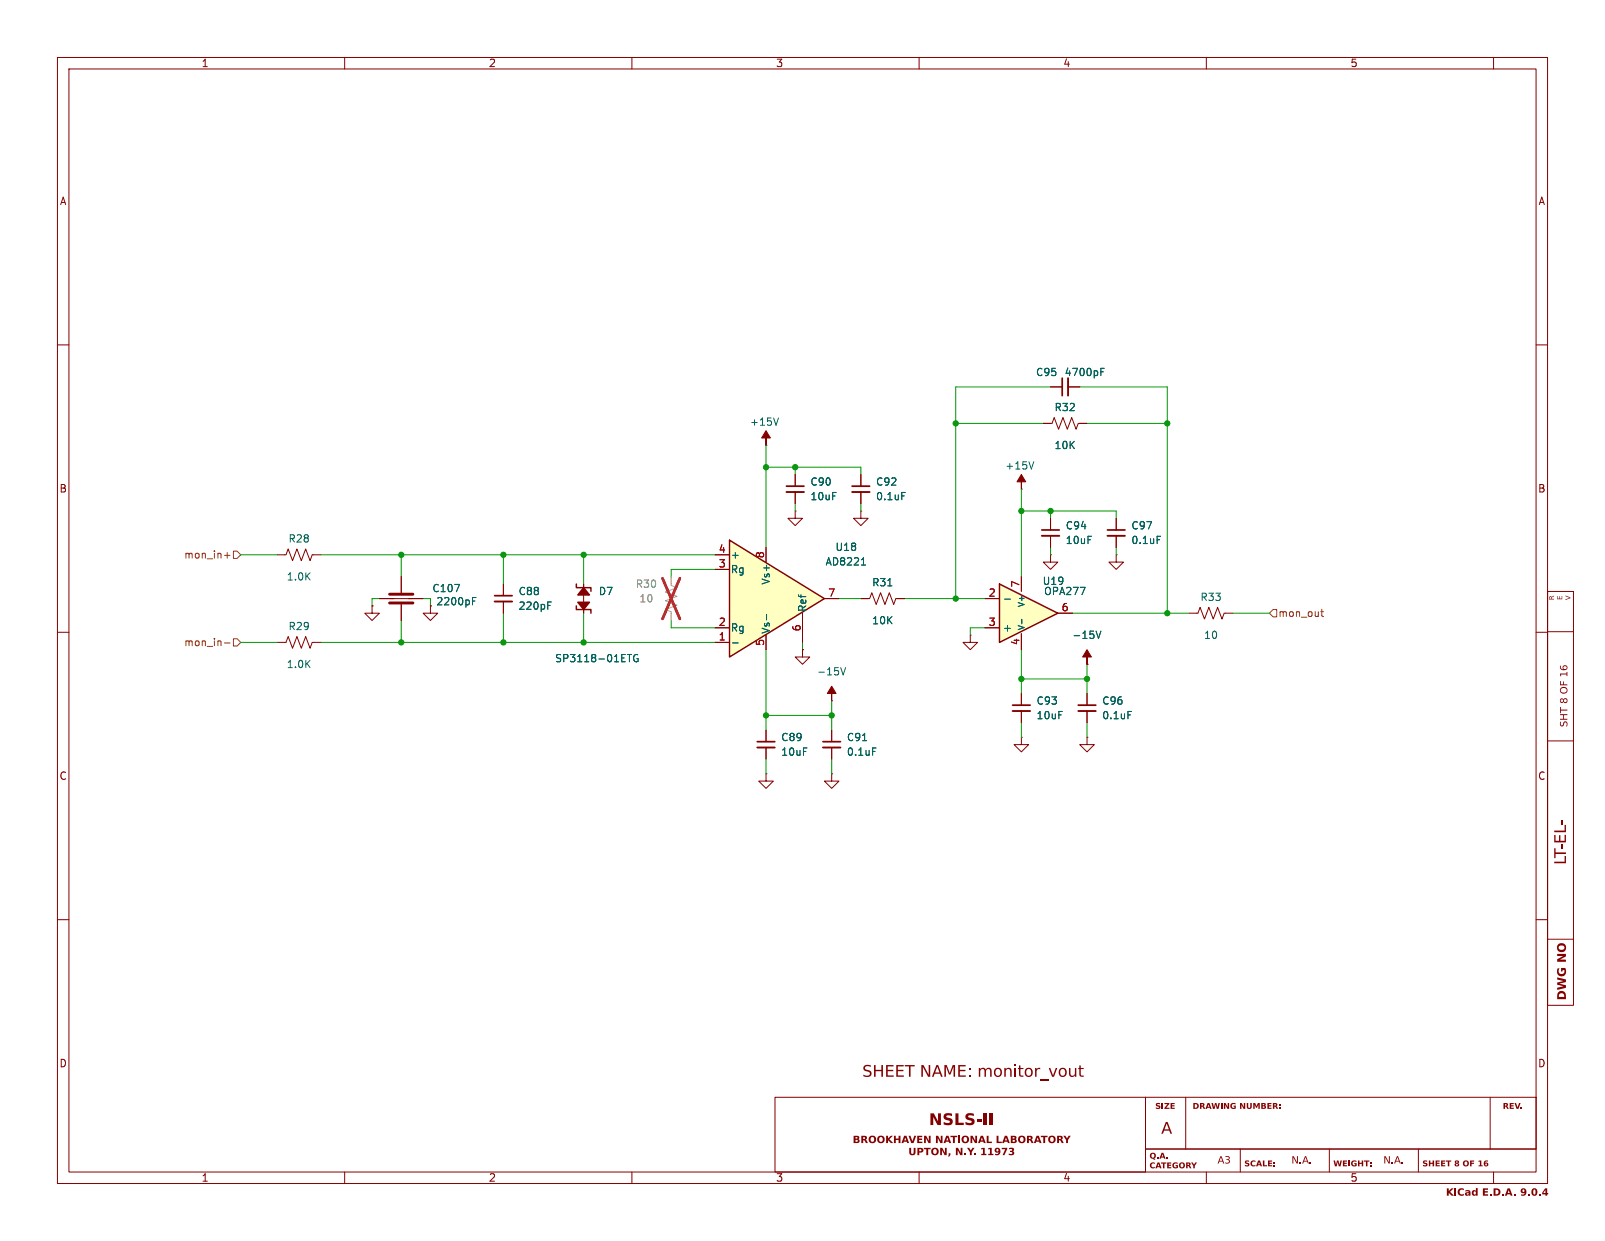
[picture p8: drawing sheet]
<svg xmlns="http://www.w3.org/2000/svg" width="279mm" height="216mm" viewBox="0 0 279 216" stroke-linecap="round" stroke-linejoin="round" font-family="sans-serif">
<g fill="none" stroke="#840000" stroke-width=".17">
<path d="M10 10h259.4v195.9h-259.4zM12 12h255.4v191.9h-255.4zM60 10v2M110 10v2M160 10v2M210 10v2M260 10v2M10 60h2M267.4 60h2M10 110h2M267.4 110h2M269.4 102.9h4.5v72h-4.5z"/>
<path d="M269.4 109.9h4.5M269.4 128.9h4.5M10 160h2M267.4 160h2M269.4 163.4h4.5M199.4 199.9h68M206.4 190.9v9M215.9 199.9v4M231.4 199.9v4M246.9 199.9v4M259.4 190.9v9M60 203.9v2"/>
<path d="M110 203.9v2M160 203.9v2M210 203.9v2M260 203.9v2"/>
</g>
<g fill="#840000">
<path d="M271.3 172.6a.8 .8 0 0 1 1-.1 .8 .8 0 0 1 .3 .9v.4h-1.5v-.5h.3v.1h.9a.48 .48 0 0 0-.4-.6 .48 .48 0 0 0-.5 .5h-.3z"/>
<path d="M271.1 170l1.5 .4v.5l-1.2 .2 1.2 .3v.5l-1.5 .3v-.4l1.1-.2-1.1-.3v-.4l1.1-.2-1.1-.3z"/>
<path d="M271.2 168.5h.3a.55 .55 0 0 0 0 .9 .55 .55 0 0 0 .8-.4v-.2h-.3v.2h-.3v-.6h.8a.87 .87 0 0 1 0 1.2 .87 .87 0 0 1-1.2 0 1.12 1.12 0 0 1-.1-1.1z"/>
<path d="M271.1 166h1.5v.4l-1 .5h1v.4h-1.5v-.4l1-.6h-1z"/>
<path d="M271.3 164.3a.81 .81 0 0 1 1.2 .1 .81 .81 0 0 1-.4 1.2 .81 .81 0 0 1-1.1-.7h.3a.47 .47 0 0 0 .6 .4 .47 .47 0 0 0 .3-.7l-.2-.1a.47 .47 0 0 0-.7 .4h-.3z"/>
<path d="M270.6 149.9h1.8v-1h.2v1.3h-2z"/>
<path d="M270.6 147.6h.2v.7h1.8v.3h-1.8v.7h-.2z"/>
<path d="M271.7 147h.2v.7h-.2z"/>
<path d="M270.6 145.3h.2v1h.6v-1h.2v1h.8v-1.1h.2v1.4h-2z"/>
<path d="M270.6 144.5h1.8v-1h.2v1.3h-2z"/>
<path d="M271.7 142.7h.2v.7h-.2z"/>
<path d="M271.6 125.6h.2l-.1 .2a.24 .24 0 0 0 .2 .4 .24 .24 0 0 0 .2-.3 .42 .42 0 0 1 .6-.4 .42 .42 0 0 1 .2 .7l-.1 .2h-.2l.1-.2a.3 .3 0 0 0 0-.4 .3 .3 0 0 0-.4-.1 .3 .3 0 0 0-.1 .4 .39 .39 0 0 1-.5 .2 .39 .39 0 0 1-.1-.5z"/>
<path d="M271.6 124.2h1.2v.2h-.6v.6h.6v.2h-1.2v-.2h.5v-.6h-.5z"/>
<path d="M271.6 123h.1v.5h1.1v.1h-1.1v.5h-.1z"/>
<path d="M271.6 121.6l.4-.1 .2 .2a.37 .37 0 0 1 .5-.1 .37 .37 0 0 1 0 .6 .37 .37 0 0 1-.5-.1l-.2 .2h-.2l-.2-.2v-.2l.3 .2 .3-.2a.25 .25 0 0 0 .4 .2 .25 .25 0 0 0 .1-.4 .25 .25 0 0 0-.4 .1l-.2 .1-.2-.2-.3 .2z"/>
<path d="M271.7 119.7a.66 .66 0 0 1 1 0 .66 .66 0 0 1-.1 1 .66 .66 0 0 1-1-.3v-.3h.1a.48 .48 0 0 0 .7 .4 .48 .48 0 0 0 .1-.8h-.2a.49 .49 0 0 0-.6 .4h-.1v-.1z"/>
<path d="M271.6 118.5h.1v.6h.4v-.5h.1v.5h.6v.1h-1.2z"/>
<path d="M271.6 117.2h1.1v-.3h.1v.7h-.1v-.3h-1l.1 .4h-.2z"/>
<path d="M271.6 115.8h.2l-.1 .3a.39 .39 0 0 0 .5 .3l-.2-.2h.1a.3 .3 0 0 0 .5 .2 .3 .3 0 0 0 0-.5 .3 .3 0 0 0-.5 .2l-.1 .1a.45 .45 0 0 1 .5-.5 .45 .45 0 0 1 .4 .5 .45 .45 0 0 1-.6 .4l-.6-.2z"/>
<path d="M269.7 103.8l.3-.1 .1 .2 .4-.3-.3 .5v.1h.3v.1h-.8v-.3l.1 .2h.3l-.1-.3-.3 .1z"/>
<path d="M271.1 103.7h.1v.4h.2v-.4h.1v.4h.4v-.4h.1v.6h-.9z"/>
<path d="M272.5 103.6l.9 .3v.2l-.9 .3v-.1l.7-.3-.7-.3z"/>
<path d="M214.3 192l.6-.1 .2 .1v.2a.36 .36 0 0 0-.6 0 .36 .36 0 0 0 .4 .5l-.2-.4h.4v.5a.58 .58 0 0 1-.8 0 .58 .58 0 0 1 0-.8z"/>
<path d="M222.7 192.1h.2v.3h-.2z"/>
<path d="M222.7 192.6h.2v.3h-.2z"/>
<path d="M200.3 200.7a.54 .54 0 0 1 .8 0 .54 .54 0 0 1-.2 .9l.2 .2h-.2l-.6-.3-.1-.4h.2a.3 .3 0 0 0 .5 .3 .3 .3 0 0 0 0-.5l-.3-.2-.2 .4h-.2z"/>
<path d="M201.4 201.3h.3v.3h-.3z"/>
<path d="M202.2 200.6h.3l.4 1h-.3v-.2h-.4l-.1 .2h-.3l.2-.4h.5l-.1-.4-.2 .4h-.2z"/>
<path d="M203.1 201.3h.2v.3h-.2z"/>
<path d="M200.3 202.4l.2-.1a.37 .37 0 0 1 .5 .2 .35 .35 0 0 0-.5 0 .35 .35 0 0 0 0 .5 .35 .35 0 0 0 .5 0 .37 .37 0 0 1-.6 .2l-.2-.4z"/>
<path d="M201.5 202.2h.3l.4 1.1h-.3v-.2h-.4l-.1 .2h-.3l.2-.4h.5l-.1-.4-.2 .4h-.2z"/>
<path d="M202.1 202.2h.9v.2h-.3v.9h-.3v-.9h-.3z"/>
<path d="M203.2 202.2h.7v.2h-.5v.2h.5v.2h-.5v.3h.5v.2h-.7z"/>
<path d="M204.2 202.4l.6-.2 .2 .1v.2a.36 .36 0 0 0-.6 .1 .36 .36 0 0 0 .4 .5l-.2-.4h.5v.5a.58 .58 0 0 1-.8 0 .58 .58 0 0 1-.1-.8z"/>
<path d="M205.4 202.4a.54 .54 0 0 1 .8 0 .54 .54 0 0 1-.3 .8 .54 .54 0 0 1-.7-.5h.3a.3 .3 0 0 0 .4 .4 .3 .3 0 0 0 .1-.6l-.3-.1-.2 .3h-.3z"/>
<path d="M206.5 202.2l.7 .1v.3l-.1 .2 .3 .5h-.3l-.3-.4-.1 .4h-.2v-.6h.4l.1-.1-.3-.2v.3h-.2z"/>
<path d="M207.3 202.2h.3l.3 .4 .2-.4h.3l-.4 .6v.5h-.3v-.5z"/>
<path d="M238.5 202.1h.2v.3h-.2z"/>
<path d="M238.5 202.6h.2v.3h-.2z"/>
<path d="M263.5 207.7h.3v.3h-.3z"/>
<path d="M269 206.7h.3v.8h.2l-.2 .5h-.3v-.2h-.5v-.3h.5v-.5l-.3 .5h-.2z"/>
<path d="M186.1 185.8h.2v.9a.39 .39 0 0 0 .5 .4 .39 .39 0 0 0 .3-.4v-.9h.3v1.5h-.3v-.2a.56 .56 0 0 1-.6 .2 .56 .56 0 0 1-.4-.6z"/>
<path d="M187.9 185.4h.2v.4h.6v.2h-.6l.1 1 .5 .1v.2a.52 .52 0 0 1-.8-.5v-.8h-.2v-.2h.2z"/>
</g>
<path d="M134.9 190.9h64.5v13h-64.5zM199.4 190.9h68v9h-68zM199.4 199.9v4" fill="none" stroke="#840000" stroke-width=".17"/>
<g fill="#840000">
<path d="M148.6 197.6h.5a.34 .34 0 0 1 .5 .1 .34 .34 0 0 1-.2 .5l.2 .2a.39 .39 0 0 1-.1 .4 .39 .39 0 0 1-.4 .1h-.5v-.3h.6l.1-.1-.1-.2h-.3v.3h-.3v-.5h.6l.1-.1-.4-.2v.3h-.3z"/>
<path d="M149.9 197.6h.5a.36 .36 0 0 1 .5 .2 .36 .36 0 0 1-.2 .5l.4 .6h-.4l-.3-.5h-.1v.5h-.4v-.7l.6-.1 .1-.1-.1-.2h-.2v.4h-.4z"/>
<path d="M151.4 197.7a.67 .67 0 0 1 1 .1 .67 .67 0 0 1-.3 1 .67 .67 0 0 1-.9-.6h.3a.36 .36 0 0 0 .5 .4 .36 .36 0 0 0 .2-.6l-.2-.2h-.2l-.3 .4h-.3z"/>
<path d="M152.9 197.7a.67 .67 0 0 1 1 .1 .67 .67 0 0 1-.3 1 .67 .67 0 0 1-.9-.6h.3a.36 .36 0 0 0 .5 .4 .36 .36 0 0 0 .1-.6l-.1-.2h-.2l-.3 .4h-.3z"/>
<path d="M154.3 197.6h.3v.5l.5-.5h.3l-.6 .6 .7 .7h-.4l-.5-.5v.5h-.3z"/>
<path d="M155.6 197.6h.3v.5h.5v-.5h.4v1.3h-.4v-.6h-.5v.6h-.3z"/>
<path d="M157.4 197.6h.4l.5 1.3h-.4v-.3h-.6v.3h-.4l.2-.5h.7l-.2-.5-.2 .5h-.3z"/>
<path d="M158.2 197.6h.3l.3 .9 .4-.9h.3l-.5 1.3h-.4z"/>
<path d="M159.7 197.6h.9v.2h-.6v.3h.5v.2h-.5v.3h.6v.3h-.9z"/>
<path d="M160.9 197.6h.3l.5 .9v-.9h.3v1.3h-.4l-.4-.9v.9h-.3z"/>
<path d="M162.9 197.6h.4l.5 .9v-.9h.3v1.3h-.4l-.5-.9v.9h-.3z"/>
<path d="M164.7 197.6h.4l.5 1.3h-.3l-.1-.3h-.5l-.1 .3h-.4l.2-.5h.7l-.2-.5-.2 .5h-.3z"/>
<path d="M165.5 197.6h1.1v.2h-.4v1.1h-.3v-1.1h-.4z"/>
<path d="M166.8 197.6h.3v1.3h-.3z"/>
<path d="M167.6 197.7a.67 .67 0 0 1 1 .1 .67 .67 0 0 1-.3 1 .67 .67 0 0 1-.9-.6h.3a.36 .36 0 0 0 .5 .4 .36 .36 0 0 0 .1-.6l-.1-.2h-.2l-.3 .4h-.3z"/>
<path d="M168.9 197.6h.4l.5 .9v-.9h.3v1.3h-.4l-.4-.9v.9h-.4z"/>
<path d="M170.7 197.6h.4l.5 1.3h-.3l-.1-.3h-.5l-.1 .3h-.3l.1-.5h.7l-.2-.5-.1 .5h-.4z"/>
<path d="M171.8 197.6h.3v1h.6v.3h-.9z"/>
<path d="M173.5 197.6h.3v1h.6v.3h-.9z"/>
<path d="M174.9 197.6h.4l.5 1.3h-.3l-.1-.3h-.5l-.1 .3h-.3l.1-.5h.7l-.2-.5-.2 .5h-.3z"/>
<path d="M176 197.6h.5a.34 .34 0 0 1 .4 .1 .34 .34 0 0 1-.1 .5l.2 .2a.39 .39 0 0 1-.1 .4 .39 .39 0 0 1-.4 .1h-.5v-.3h.5l.2-.1-.1-.2h-.3v.3h-.3v-.5h.5l.1-.1-.3-.2v.3h-.3z"/>
<path d="M177.4 197.7a.67 .67 0 0 1 1 .1 .67 .67 0 0 1-.3 1 .67 .67 0 0 1-.9-.6h.4a.36 .36 0 0 0 .4 .4 .36 .36 0 0 0 .2-.6l-.2-.2h-.2l-.2 .4h-.4z"/>
<path d="M178.8 197.6h.5a.36 .36 0 0 1 .4 .2 .36 .36 0 0 1-.2 .5l.4 .6h-.3l-.4-.5h-.1v.5h-.3v-.7l.5-.1 .1-.1v-.2h-.3v.4h-.3z"/>
<path d="M180.4 197.6h.4l.5 1.3h-.3l-.1-.3h-.5l-.1 .3h-.3l.1-.5h.7l-.2-.5-.1 .5h-.4z"/>
<path d="M181.2 197.6h1.2v.2h-.5v1.1h-.3v-1.1h-.4z"/>
<path d="M182.6 197.7a.67 .67 0 0 1 1.1 .1 .67 .67 0 0 1-.4 1 .67 .67 0 0 1-.8-.6h.3a.36 .36 0 0 0 .5 .4 .36 .36 0 0 0 .1-.6l-.1-.2h-.3l-.2 .4h-.3z"/>
<path d="M184 197.6h.5a.36 .36 0 0 1 .5 .2 .36 .36 0 0 1-.2 .5l.4 .6h-.4l-.4-.5v.5h-.4v-.7l.6-.1 .1-.1-.1-.2h-.2v.4h-.4z"/>
<path d="M185.1 197.6h.4l.2 .4 .3-.4h.4l-.5 .7v.6h-.3v-.6z"/>
<path d="M158.3 199.7h.3v.8a.23 .23 0 0 0 .2 .3 .23 .23 0 0 0 .2-.3v-.8h.4v.8a.55 .55 0 0 1-.6 .5 .55 .55 0 0 1-.5-.5z"/>
<path d="M159.7 199.7h.5a.46 .46 0 0 1 .5 .6 .46 .46 0 0 1-.7 .2v.5h-.3v-.7h.6l.1-.2-.1-.1-.3-.1v.4h-.3z"/>
<path d="M160.8 199.7h1.2v.2h-.4v1.1h-.3v-1.1h-.5z"/>
<path d="M162.3 199.8a.67 .67 0 0 1 1 .1 .67 .67 0 0 1-.3 1 .67 .67 0 0 1-.9-.6h.3a.36 .36 0 0 0 .5 .4 .36 .36 0 0 0 .2-.6l-.2-.2h-.2l-.3 .4h-.3z"/>
<path d="M163.7 199.7h.3l.5 .9v-.9h.3v1.3h-.4l-.4-.9v.9h-.3z"/>
<path d="M165.1 200.6h.4v.3l-.3 .3h-.1z"/>
<path d="M166.4 199.7h.4l.4 .9v-.9h.3v1.3h-.3l-.5-.9v.9h-.3z"/>
<path d="M167.9 200.6h.3v.4h-.3z"/>
<path d="M168.3 199.7h.4l.3 .4 .3-.4h.3l-.4 .7v.6h-.4v-.6z"/>
<path d="M169.5 200.6h.3v.4h-.3z"/>
<path d="M170.8 199.8l.6-.1v1h.3v.3h-.9v-.3h.3v-.8l-.3 .1z"/>
<path d="M172 199.8l.6-.1v1h.3v.3h-.9v-.3h.3v-.8l-.3 .1z"/>
<path d="M173.3 199.8a.63 .63 0 0 1 .9 .5 .63 .63 0 0 1-.7 .7l-.3-.1v-.2l.5 .1 .1-.3h-.2a.4 .4 0 0 1-.5-.4h.4a.18 .18 0 0 0 .2 .1 .18 .18 0 0 0 .1-.3 .18 .18 0 0 0-.3 .1l-.4 .1z"/>
<path d="M174.4 199.7h.9l-.5 1.3h-.3l.5-1.1h-.6z"/>
<path d="M175.7 199.7h.3a.33 .33 0 0 1 .5 .1 .33 .33 0 0 1-.2 .5 .41 .41 0 0 1 .2 .6 .41 .41 0 0 1-.6 .1l-.3-.1v-.2l.4 .1a.19 .19 0 0 0 .2-.2 .19 .19 0 0 0-.2-.2h-.2v-.2h.3l.1-.2-.2-.1-.3 .1z"/>
<path d="M172.3 193.7h.6v2h-.6z"/>
</g>
<path d="M184.9 65.8v3M136.9 84.6h3.1M148.3 84.6h3.1M86.1 103.6h3.1M131.8 129h3.1M143.3 129h3M176.3 122.7h3" fill="none" stroke="#840000" stroke-width=".3"/>
<path d="M185.9 65.8v3M136.9 85.6h3.1M148.3 85.6h3.1M86.1 104.6h3.1M131.8 130h3.1M143.3 130h3M176.3 123.7h3" fill="none" stroke="#840000" stroke-width=".33"/>
<g fill="none" stroke="#840000" stroke-width=".17">
<path d="M181.6 73.7h1.5l.4-1.1 .8 2.1 .7-2.1 .8 2.1 .8-2.1 .7 2.1 .4-1h1.5M182.9 67.3h2M185.9 67.3h2.1M138.4 88.9v1.3h1.3l-1.3 1.2-1.2-1.2h1.2M138.4 88.9h.1M138.4 82.6v2M138.4 85.6v2M149.9 88.9v1.3h1.2l-1.2 1.2-1.3-1.2h1.3M149.9 88.9h.1M149.9 82.6v2M149.9 85.6v2M177.8 85.1h.1"/>
<path d="M87.6 101.6v2M87.6 104.6v2.1M101.6 101.6v5.1M133.3 134.6v1.3h1.3l-1.3 1.3-1.2-1.3h1.2M133.3 134.6h.1M133.3 127v2M133.3 130v2.1M144.8 134.6v1.3h1.2l-1.2 1.3-1.3-1.3h1.3M144.8 134.6h.1M144.8 127v2M144.8 130v2.1M177.8 128.3v1.2h1.3l-1.3 1.3-1.3-1.3h1.3"/>
<path d="M177.8 128.3h.1M177.8 120.7v2M177.8 123.7v2M189.2 128.3v1.2h1.3l-1.3 1.3-1.2-1.3h1.2M189.2 128.3h.1"/>
</g>
<path d="M191.6 64.7h.5M191.6 64.1h.6M157 85.7h.6M180 80.3l-.5 1.3M95.4 105.3h.4M95.4 104.7h.6M109.2 113.9h.7M109.6 113.9v1.2M111 113.9a.59 .59 0 0 0-.7 .6 .59 .59 0 0 0 .7 .6l.1-.5h-.3M150.2 128.9h.7M151.9 130.1h.6" fill="none" stroke="#006464" stroke-width=".17"/>
<path d="M177.8 82.6l.8 1.2h-.8v1.3v-1.3h-.8z" fill="#840000" stroke="#840000" stroke-width=".17"/>
<path d="M116.8 100.3v1.6l1.1 .3-2.1 .8 2.1 .8-2.1 .7 2.1 .8-2.1 .7 1 .4v1.6" fill="none" stroke="#a1a1a1" stroke-width=".17"/>
<path d="M115.3 100.6l3.1 7.1M118.4 100.6l-3.1 7.1" fill="none" stroke="#e12e31" stroke-width=".46"/>
<g fill="#840000" stroke="#840000" stroke-width=".25">
<path d="M100.6 104.8h2l-1 1.2z"/>
<path d="M101.6 102.2l1 1.3h-2z"/>
</g>
<path d="M100.3 105.4v.6h2.6v.7M100.3 101.6v.6h2.6v.7" fill="none" stroke="#840000" stroke-width=".25"/>
<path d="M127 94l16.5 10.1-16.5 10.2z" fill="#ffffc2"/>
<path d="M127 94l16.5 10.1-16.5 10.2z" fill="none" stroke="#840000" stroke-width=".25"/>
<g fill="none" stroke="#840000" stroke-width=".17">
<path d="M133.3 77.5h.1M124.5 96.5h2.5M124.5 99.1h2.5M133.3 95.3v2.5M182.9 96.5v1.3h1.2l-1.2 1.3-1.3-1.3h1.3M182.9 96.5h.1M182.9 90.2v2M182.9 93.2v2.1M124.5 109.2h2.5M124.5 111.8h2.5M133.3 110.5v2.5M139.7 106.7v5.1"/>
<path d="M143.5 104.1h2.5"/>
</g>
<path d="M135.5 72.7l-.4 1.3M150 98.3h.7M150.2 97.2l.1-.2v1.3M127.5 111.9h1M133.4 106.9v.9" fill="none" stroke="#006464" stroke-width=".17"/>
<path d="M133.3 74.9l.8 1.3h-.8v1.3v-1.3h-.7z" fill="#840000" stroke="#840000" stroke-width=".17"/>
<path d="M181.4 92.2h3" fill="none" stroke="#840000" stroke-width=".3"/>
<path d="M181.4 93.2h3" fill="none" stroke="#840000" stroke-width=".33"/>
<path d="M174 101.6l10.1 5.1-10.1 5.1z" fill="#ffffc2"/>
<path d="M174 101.6l10.1 5.1-10.1 5.1z" fill="none" stroke="#840000" stroke-width=".25"/>
<g fill="none" stroke="#840000" stroke-width=".17">
<path d="M181.6 73.7h1.3M182.9 67.3h2M185.9 67.3h2.1M188 73.7h1.2M48.3 96.5h1.5l.4-1 .7 2 .8-2 .8 2 .7-2 .8 2 .4-1h1.5M124.5 96.5h2.5M124.5 99.1h2.5M133.3 95.3v2.5M138.4 82.6v2M138.4 85.6v2M149.9 82.6v2M149.9 85.6v2"/>
<path d="M182.9 90.2v2M182.9 93.2v2.1M194.3 96.5v1.3h1.3l-1.3 1.3-1.3-1.3h1.3M194.3 96.5h.1M194.3 90.2v2M194.3 93.2v2.1M48.3 111.8h1.5l.4-1.1 .7 2.1 .8-2.1 .8 2.1 .7-2.1 .8 2.1 .4-1h1.5M64.8 105.4v1.3h1.2l-1.2 1.3-1.3-1.3h1.3M64.8 105.4h.1M66 104.1h7.7M69.8 100.3v2.8M69.8 105.2v2.8"/>
<path d="M74.9 105.4v1.3h1.3l-1.3 1.3-1.2-1.3h1.2M74.9 105.4h.1M87.6 101.6v2M87.6 104.6v2.1M101.6 101.6v1.3M101.6 105.4v1.3M124.5 109.2h2.5M124.5 111.8h2.5M133.3 110.5v2.5M139.7 113v1.3h1.3l-1.3 1.3-1.3-1.3h1.3M139.7 113h.1M139.7 106.7v5.1"/>
<path d="M143.5 104.1h2.5M149.9 104.1h1.5l.4-1 .7 2.1 .8-2.1 .8 2.1 .7-2.1 .8 2.1 .4-1.1h1.5M168.9 110.5v1.3h1.3l-1.3 1.2-1.3-1.2h1.3M168.9 110.5h.1M171.4 104.1h2.6M171.4 109.2h2.6M177.8 100.3v2.6M177.8 110.2v2.8M184.1 106.7h2.6M189.2 115.6h.1M207 106.7h1.5l.4-1 .8 2 .7-2 .8 2 .8-2 .7 2 .4-1h1.5M133.3 127v2"/>
<path d="M133.3 130v2.1M144.8 121.9h.1M144.8 127v2M144.8 130v2.1M177.8 120.7v2M177.8 123.7v2M189.2 120.7v2M189.2 123.7v2"/>
</g>
<g fill="none" stroke="#006464" stroke-width=".17">
<path d="M191.6 64.7h.5M191.6 64.1h.6M150 98.3h.7M150.2 97.2l.1-.2v1.3M157 85.7h.6M201.4 93.3h.6M79.1 101.7h.9l-.6 1.2M82.3 104.6h.4M82.3 104h.6M95.4 105.3h.4M95.4 104.7h.6M109.2 113.9h.7"/>
<path d="M109.6 113.9v1.2M111 113.9a.59 .59 0 0 0-.7 .6 .59 .59 0 0 0 .7 .6l.1-.5h-.3M127.5 111.9h1M133.4 106.9v.9M146.4 116.1l.4 1.3 .4-1.3M154.5 101.9h.8M174.9 104.2h1M177.9 107.7v.8M190.8 109.8l.4 1.3 .4-1.3M150.2 128.9h.7M151.9 130.1h.6M196.4 123.8h.6"/>
</g>
<g fill="#840000" stroke="#840000" stroke-width=".17">
<path d="M144.8 119.4l.7 1.3h-.7v1.2v-1.2h-.8z"/>
<path d="M189.2 113l.8 1.3h-.8v1.3v-1.3h-.7z"/>
</g>
<path d="M67.8 103.4h4.1M67.8 104.9h4.1" fill="none" stroke="#840000" stroke-width=".51"/>
<path d="M192.8 92.2h3M187.7 122.7h3.1" fill="none" stroke="#840000" stroke-width=".3"/>
<path d="M192.8 93.2h3M187.7 123.7h3.1" fill="none" stroke="#840000" stroke-width=".33"/>
<path d="M39.1 96.6h.9M39.6 96.1v1M40.6 95.9h.7l.6 .6-.6 .7h-.7zM39.1 111.9h.9M40.6 111.1h.7l.6 .7-.6 .6h-.7zM221.6 106h.6v1.3h-.6l-.6-.6zM229.9 106.4h.5M230.1 106v1.1l.3 .2" fill="none" stroke="#725600" stroke-width=".17"/>
<g fill="none" stroke="#009600" stroke-width=".17">
<path d="M133.3 77.5v17.8M166.4 73.7h15.2M182.9 67.3h-16.5v36.8M188 67.3h15.2v39.4M189.2 73.7h14M41.9 96.5h6.4M55.9 96.5h68.6M69.8 96.5v3.8M87.6 96.5v5.1M101.6 96.5v5.1M124.5 99.1h-7.7v1.2M133.3 81.3h16.6v1.3"/>
<path d="M138.4 81.3v1.3M138.4 87.6v1.3M149.9 87.6v1.3M177.8 85.1v15.2M177.8 88.9h16.5v1.3M182.9 88.9v1.3M182.9 95.3v1.2M194.3 95.3v1.2M41.9 111.8h6.4M55.9 111.8h68.6M66 104.1h-1.2v1.3M69.8 108v3.8"/>
<path d="M73.7 104.1h1.2v1.3M87.6 106.7v5.1M101.6 106.7v5.1M116.8 108v1.2h7.7M133.3 113v14M139.7 111.8v1.2M146 104.1h3.9M157.5 104.1h13.9M171.4 109.2h-2.5v1.3M177.8 118.1h11.4M177.8 113v7.7M186.7 106.7h20.3"/>
<path d="M189.2 115.6v5.1M214.6 106.7h6.4M133.3 132.1v2.5M133.3 124.5h11.5M144.8 121.9v5.1M144.8 132.1v2.5M177.8 125.7v2.6M189.2 125.7v2.6"/>
</g>
<path d="M116.8 100.3v1.3M116.8 106.7v1.3" fill="none" stroke="#a1a1a1" stroke-width=".17"/>
<path d="M115.3 100.6l3.1 7.1M118.4 100.6l-3.1 7.1" fill="none" stroke="#e12e31" stroke-width=".46"/>
<g fill="#009600" stroke="#009600" stroke-width=".17">
<circle cx="203.2" cy="106.7" r=".46"/>
<circle cx="182.9" cy="88.9" r=".46"/>
<circle cx="177.8" cy="88.9" r=".46"/>
<circle cx="177.8" cy="118.1" r=".46"/>
<circle cx="189.2" cy="118.1" r=".46"/>
<circle cx="166.4" cy="73.7" r=".46"/>
<circle cx="203.2" cy="73.7" r=".46"/>
<circle cx="138.4" cy="81.3" r=".46"/>
<circle cx="101.6" cy="96.5" r=".46"/>
<circle cx="87.6" cy="96.5" r=".46"/>
<circle cx="101.6" cy="111.8" r=".46"/>
<circle cx="87.6" cy="111.8" r=".46"/>
<circle cx="133.3" cy="124.5" r=".46"/>
<circle cx="133.3" cy="81.3" r=".46"/>
<circle cx="166.4" cy="104.1" r=".46"/>
<circle cx="144.8" cy="124.5" r=".46"/>
<circle cx="69.8" cy="111.8" r=".46"/>
<circle cx="69.8" cy="96.5" r=".46"/>
</g>
<g font-size="2.8" fill="#840000">
<text x="150.1" y="188.1">SHEET NAME: monitor_vout</text>
<text x="161.7" y="196.5">NSLS-II</text>
<text x="202.1" y="198">A</text>
</g>
<g font-size="1.8" fill="#840000">
<text x="35" y="11.9">1</text>
<text x="85" y="11.9">2</text>
<text x="135" y="11.9">3</text>
<text x="185" y="11.9">4</text>
<text x="235" y="11.9">5</text>
<text x="10.3" y="35.9">A</text>
<text x="267.7" y="35.9">A</text>
<text x="10.3" y="85.9">B</text>
<text x="267.7" y="85.9">B</text>
<text x="10.3" y="135.9">C</text>
<text x="267.7" y="135.9">C</text>
<text x="10.3" y="185.9">D</text>
<text x="267.7" y="185.9">D</text>
<text x="35" y="205.8">1</text>
<text x="85" y="205.8">2</text>
<text x="135" y="205.8">3</text>
<text x="185" y="205.8">4</text>
<text x="235" y="205.8">5</text>
</g>
<g font-size="1.8" fill="#006464">
<text x="180.3" y="65.6">C95</text>
<text x="185.2" y="65.6">4700pF</text>
<text x="183.5" y="71.7">R32</text>
<text x="130.5" y="74.3">+15V</text>
<text x="174.9" y="81.9">+15V</text>
<text x="183.5" y="78.3">10K</text>
<text x="141" y="84.7">C90</text>
<text x="141" y="87.2">10uF</text>
<text x="152.4" y="84.7">C92</text>
<text x="152.4" y="87.2">0.1uF</text>
<text x="50.1" y="94.6">R28</text>
<text x="185.4" y="92.3">C94</text>
<text x="185.4" y="94.8">10uF</text>
<text x="196.9" y="92.3">C97</text>
<text x="196.9" y="94.8">0.1uF</text>
<text x="49.8" y="101.2">1.0K</text>
<text x="127.1" y="97.4">+</text>
<text x="127.1" y="99.9">Rg</text>
<text x="134.2" y="101.8" transform="rotate(-90 134.2 101.8)">Vs+</text>
<text x="143.6" y="98.6">AD8221</text>
<text x="145.3" y="96">U18</text>
<text x="181.4" y="102">U19</text>
<text x="75.2" y="103.2">C107</text>
<text x="75.9" y="105.5">2200pF</text>
<text x="90.2" y="106.3">220pF</text>
<text x="90.2" y="103.7">C88</text>
<text x="104.1" y="103.7">D7</text>
<text x="140.6" y="106.6" transform="rotate(-90 140.6 106.6)">Ref</text>
<text x="151.7" y="102.2">R31</text>
<text x="181.7" y="103.7">OPA277</text>
<text x="208.9" y="104.7">R33</text>
<text x="50.1" y="109.8">R29</text>
<text x="127.1" y="110.1">Rg</text>
<text x="134.2" y="110.4" transform="rotate(-90 134.2 110.4)">Vs-</text>
<text x="151.7" y="108.8">10K</text>
<text x="174.5" y="110.1">+</text>
<text x="186.6" y="111.4">-15V</text>
<text x="209.5" y="111.4">10</text>
<text x="49.8" y="116.4">1.0K</text>
<text x="96.5" y="115.4">SP3118-01ETG</text>
<text x="142.1" y="117.7">-15V</text>
<text x="180.3" y="122.8">C93</text>
<text x="180.3" y="125.3">10uF</text>
<text x="191.8" y="122.8">C96</text>
<text x="191.8" y="125.3">0.1uF</text>
<text x="135.9" y="129.1">C89</text>
<text x="135.9" y="131.7">10uF</text>
<text x="147.3" y="129.1">C91</text>
<text x="147.3" y="131.7">0.1uF</text>
</g>
<g font-size="1.8" fill="#725600">
<text x="32" y="97.4">mon_in+</text>
<text x="222.4" y="107.5">mon_out</text>
<text x="32" y="112.6">mon_in-</text>
</g>
<g font-size="1.8" fill="#a90000">
<text x="125" y="96.3">4</text>
<text x="125" y="98.8">3</text>
<text x="133.1" y="97.2" transform="rotate(-90 133.1 97.2)">8</text>
<text x="144.1" y="103.9">7</text>
<text x="172" y="103.9">2</text>
<text x="177.5" y="102.3" transform="rotate(-90 177.5 102.3)">7</text>
<text x="184.7" y="106.4">6</text>
<text x="125" y="109">2</text>
<text x="125" y="111.5">1</text>
<text x="133.1" y="112.5" transform="rotate(-90 133.1 112.5)">5</text>
<text x="139.4" y="109.9" transform="rotate(-90 139.4 109.9)">6</text>
<text x="172" y="109">3</text>
<text x="177.5" y="112.3" transform="rotate(-90 177.5 112.3)">4</text>
</g>
<g font-size="1.8" fill="#989898">
<text x="110.6" y="102.5">R30</text>
<text x="111.2" y="105">10</text>
</g>
<g font-size="1.7" fill="#840000">
<text x="211.9" y="202.9">A3</text>
<text x="224.8" y="202.9">N.A.</text>
<text x="240.8" y="202.9">N.A.</text>
<text x="251.7" y="208.5">KiCad</text>
<text x="258" y="208.5">E.D.A.</text>
<text x="264.6" y="208.5">9.0.4</text>
</g>
<g font-size="1.4" fill="#006464">
<text x="178.5" y="105.8" transform="rotate(-90 178.5 105.8)">V+</text>
<text x="178.5" y="109.7" transform="rotate(-90 178.5 109.7)">V-</text>
</g>
<g font-size="1.4" fill="#840000">
<text x="201.1" y="193.3">SIZE</text>
<text x="207.6" y="193.3">DRAWING</text>
<text x="215.7" y="193.3">NUMBER:</text>
<text x="261.6" y="193.3">REV.</text>
<text x="216.6" y="203.3">SCALE:</text>
<text x="232.1" y="203.3">WEIGHT:</text>
<text x="247.6" y="203.3">SHEET 8 OF 16</text>
</g>
</svg>
